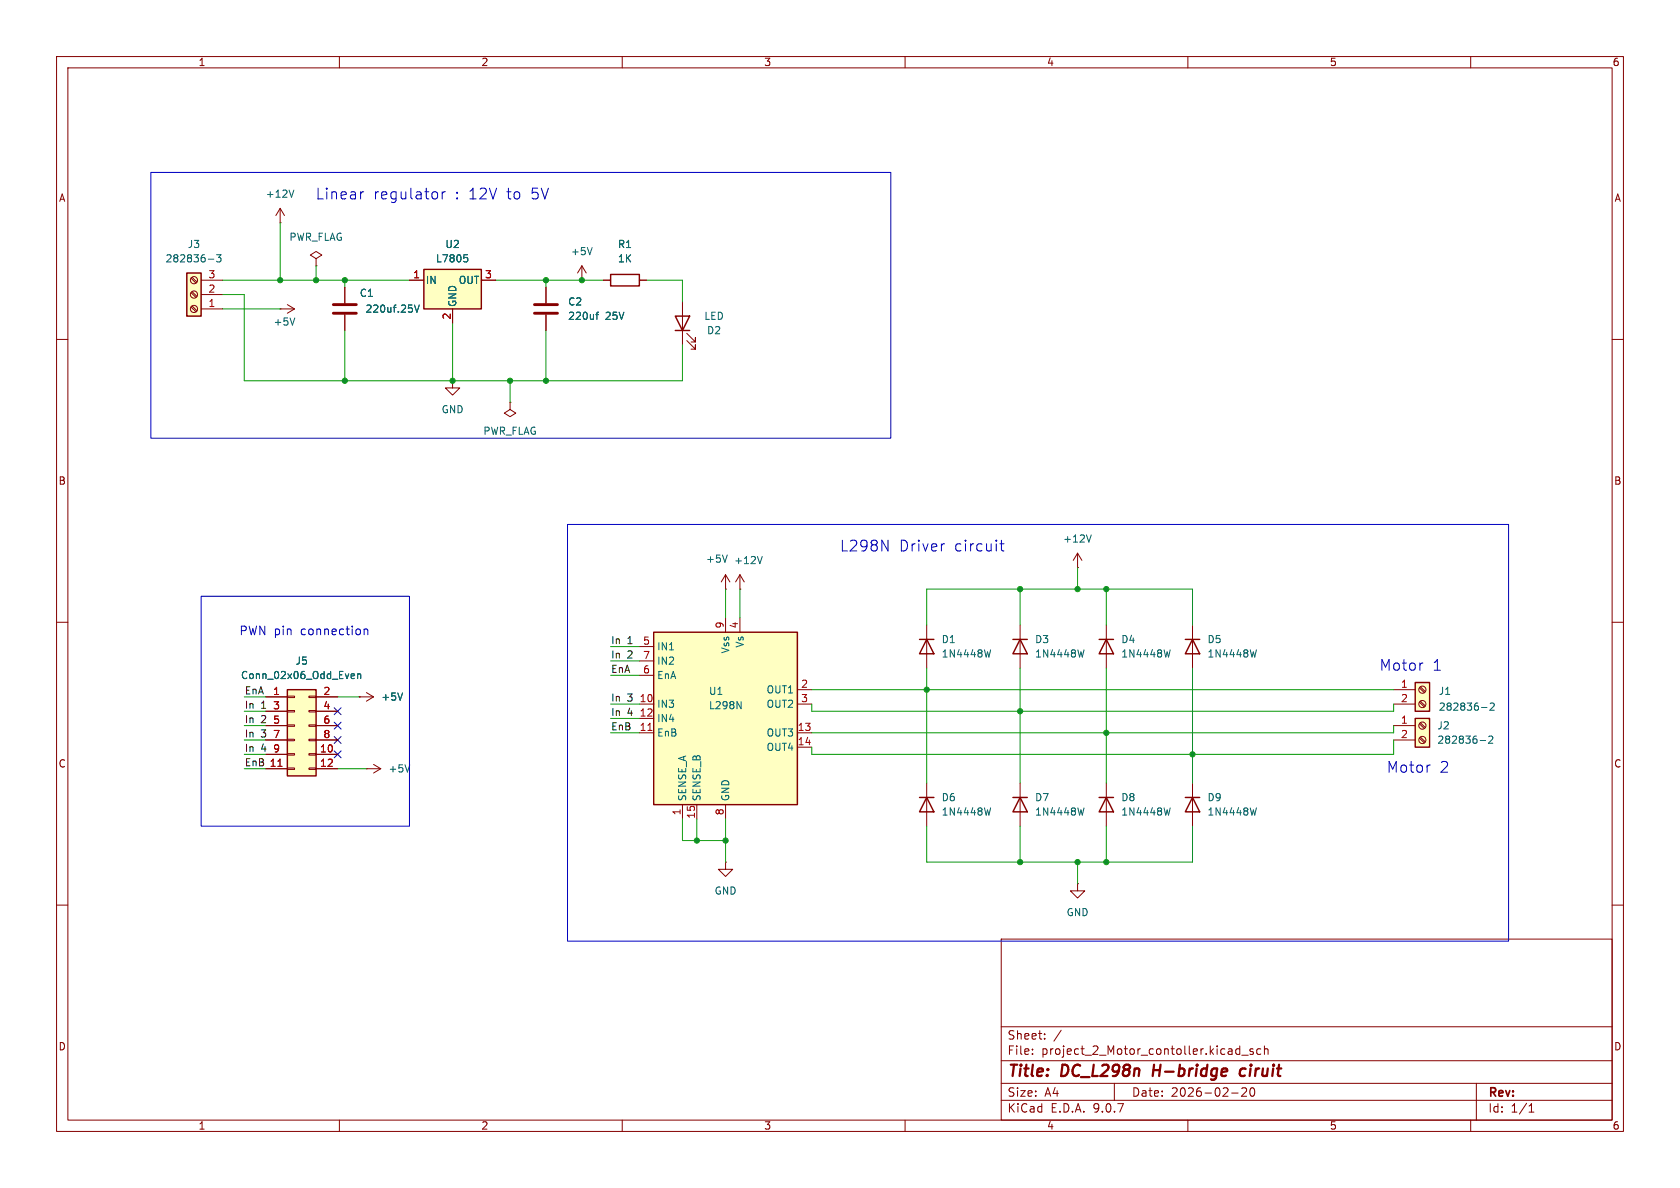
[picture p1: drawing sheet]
<svg xmlns="http://www.w3.org/2000/svg" width="297mm" height="210mm" viewBox="0 0 297 210" stroke-linecap="round" stroke-linejoin="round" font-family="sans-serif">
<g fill="none" stroke="#840000" stroke-width=".18">
<path d="M10 10h277v190h-277zM12 12h273v186h-273zM60 10v2M110 10v2M160 10v2M210 10v2M260 10v2M10 60h2M285 60h2M10 110h2M285 110h2M10 160h2"/>
<path d="M177 166h108v32h-108zM285 160h2M60 198v2M110 198v2M160 198v2M177 194.5h108M177 191.5h108M177 187.5h108M177 181.5h108M182.5 186.3v.1M182.5 185.5v.1M184.7 183.6v.1"/>
<path d="M184.7 182.8v.1M187.6 182.1l-1.3 2M197 191.5v3M210 198v2M217.7 193.2h1.2M218.6 186.3h.6M218.6 185.5h.6M219.2 184.9v1.5M219.5 186.5h1.2M219.5 192.4l.6-.1 .2 .1 .1 .3-.9 1.1h.9M221.1 192.4l.2-.1a.81 .81 0 0 1 .6 .6 .81 .81 0 0 1-.3 .8l-.1 .1a.81 .81 0 0 1-.4-1.4zM221.5 185.5l-.3-.1-.2 .2v.2l.5 .2v.3h-.5"/>
<path d="M222.9 185.5l-.4-.1-.3 .3v.4l.1 .2h.6M223.5 185.5l.2-.1 .4 .1 .1 .9M223.5 184.9v1.5M260 198v2M261 191.5v6.5M270.3 196.6h.9M270.3 195.5l.4-.4v1.5"/>
</g>
<path d="M204 188.2l-.2 2M220.2 189a.66 .66 0 0 0-1 .3v.5l.1 .3 .2 .1 .6-.1" fill="none" stroke="#840000" stroke-width=".4"/>
<path d="M250.2 120.7h2.5v5h-2.5z" fill="#ffffc2"/>
<path d="M250.2 120.7h2.5v5h-2.5z" fill="none" stroke="#840000" stroke-width=".25"/>
<g fill="none" stroke="#840000" stroke-width=".18">
<path d="M61 50.8v2.8M61 55.6v2.8M246.4 121.9h3.8M246.4 124.5h3.8M250.9 121.6l.9 .8M250.9 124.1l.9 .9M251.1 121.4l.9 .9M251.1 124l.9 .8"/>
<circle cx="251.5" cy="124.5" r=".63"/>
<circle cx="251.5" cy="121.9" r=".63"/>
</g>
<path d="M73.3 53.9l.4 1.3 .4-1.3M261.9 125.1h1M263.4 124.4l.5-.1 .3 .3-.8 .9h.8" fill="none" stroke="#006464" stroke-width=".18"/>
<path d="M58.9 53.8h4.1M58.9 55.4h4.1" fill="none" stroke="#840000" stroke-width=".51"/>
<path d="M115.6 111.8h25.4v30.4h-25.4z" fill="#ffffc2"/>
<path d="M115.6 111.8h25.4v30.4h-25.4zM179.1 113h2.5M180.3 113l1.3 2.6h-2.5zM194.3 113h2.5M195.6 113l1.2 2.6h-2.5z" fill="none" stroke="#840000" stroke-width=".25"/>
<g fill="none" stroke="#840000" stroke-width=".18">
<path d="M113 114.3h2.6M113 116.8h2.6M113 119.4h2.6M128.3 109.2v2.6M130.8 109.2v2.6M180.3 110.5v7.6M195.6 110.5v7.6M63.5 123.2h.1M63.5 123.2h2.5M64.8 122.4l1.2 .8M66 123.2l-1.2 .8M113 124.5h2.6"/>
<path d="M113 127h2.6M113 129.5h2.6M141 124.5h2.5M141 129.5h2.5M141 121.9h2.5M141 132.1h2.5M120.6 142.2v2.6M123.2 142.2v2.6M128.3 142.2v2.6"/>
</g>
<path d="M114.5 129.1h.8" fill="none" stroke="#a90000" stroke-width=".18"/>
<path d="M191.6 114.9l-.3 1.2M206.9 114.9l-.3 1.2M71.2 122.5l-.5 1.3M130.3 124l.7 1.3v-1.3" fill="none" stroke="#006464" stroke-width=".18"/>
<path d="M50.8 121.9h5.1v15.3h-5.1z" fill="#ffffc2"/>
<path d="M50.8 121.9h5.1v15.3h-5.1z" fill="none" stroke="#840000" stroke-width=".25"/>
<g fill="none" stroke="#840000" stroke-width=".18">
<path d="M190.5 97.8l-.8 1.3M190.5 97.8l.8 1.3M190.5 97.8v2.5M130.8 104.1h.1M130.8 101.6l-.8 1.3M130.8 101.6l.8 1.3M130.8 101.6v2.5M190.5 100.3h.1M47 123.2h3.8M47 125.7h3.8M47 128.3h3.8M47 130.8h3.8"/>
<path d="M47 133.4h3.8M47 135.9h3.8M50.8 123.1h1.3v.2h-1.3zM50.8 125.6h1.3v.3h-1.3zM50.8 128.1h1.3v.3h-1.3zM50.8 130.7h1.3v.2h-1.3zM50.8 133.2h1.3v.3h-1.3zM50.8 135.8h1.3v.2h-1.3zM54.6 123.1h1.3v.2h-1.3zM54.6 125.6h1.3v.3h-1.3zM54.6 128.1h1.3v.3h-1.3zM54.6 130.7h1.3v.2h-1.3z"/>
<path d="M54.6 133.2h1.3v.3h-1.3zM54.6 135.8h1.3v.2h-1.3zM55.9 123.2h3.8M55.9 125.7h3.8M55.9 128.3h3.8M55.9 130.8h3.8M55.9 133.4h3.8M55.9 135.9h3.8M64.8 135.9h.1M64.8 135.9h2.5M66 135.1l1.3 .8M67.3 135.9l-1.3 .8"/>
</g>
<path d="M49.1 135.5h.8" fill="none" stroke="#a90000" stroke-width=".18"/>
<path d="M134.8 98.4l-.5 1.2M192.9 94.6l-.4 1.2M62.3 119.1l.3 .1 .1 .2-.6 .1M62.6 119.9l-.3 .1M63.2 119.2l.2-.1 .3 .1 .1 .8M63.2 119.1v.9M72.4 135.2l-.4 1.3" fill="none" stroke="#006464" stroke-width=".18"/>
<path d="M33 48.3h2.6v7.6h-2.6z" fill="#ffffc2"/>
<path d="M33 48.3h2.6v7.6h-2.6z" fill="none" stroke="#840000" stroke-width=".25"/>
<g fill="none" stroke="#840000" stroke-width=".18">
<path d="M33.8 54.3l.8 .8M33.8 51.7l.8 .9M33.8 49.2l.8 .8M34 54.1l.8 .8M34 51.6l.8 .8M34 49l.8 .9M35.6 54.6h3.8M35.6 52.1h3.8M35.6 49.5h3.8M55.9 45.7l1-.6-1-.6-1 .6 1 .6v1.3M55.9 47h.1M80 67.3v1.3h1.3l-1.3 1.3-1.3-1.3h1.3"/>
<path d="M80 67.3h.1M90.2 71.1v1.3l1 .6-1 .7-1-.7 1-.6M90.2 71.1h.1"/>
<circle cx="34.3" cy="54.6" r=".63"/>
<circle cx="34.3" cy="52.1" r=".63"/>
<circle cx="34.3" cy="49.5" r=".63"/>
</g>
<path d="M36.8 45.8h1M38.3 45h.8l-.5 .5 .4 .1v.6l-.2 .1-.5-.1" fill="none" stroke="#006464" stroke-width=".18"/>
<path d="M74.9 47.6h10.2v7h-10.2z" fill="#ffffc2"/>
<path d="M74.9 47.6h10.2v7h-10.2z" fill="none" stroke="#840000" stroke-width=".25"/>
<path d="M72.4 49.5h2.5M80 54.6v2.6M85.1 49.5h2.5M102.9 49.5h.1M102.9 47l-.8 1.3M102.9 47l.7 1.3M102.9 47v2.5" fill="none" stroke="#840000" stroke-width=".18"/>
<path d="M82 45h.6M82.2 45.5h.3l.2 .3-.1 .4-.4 .1M104.7 43.8l-.4 1.2" fill="none" stroke="#006464" stroke-width=".18"/>
<path d="M250.2 127h2.5v5.1h-2.5z" fill="#ffffc2"/>
<g fill="none" stroke="#840000" stroke-width=".25">
<path d="M107.9 48.5h5.1v2h-5.1zM119.4 55.9h2.5l-1.3 2.5zM119.4 58.4h2.5M162.6 113h2.5M163.8 113l1.3 2.6h-2.5zM209.5 113h2.6M210.8 113l1.3 2.6h-2.6zM250.2 127h2.5v5.1h-2.5zM162.6 141h2.5M163.8 141l1.3 2.5h-2.5zM179.1 141h2.5M180.3 141l1.3 2.5h-2.5z"/>
<path d="M194.3 141h2.5M195.6 141l1.2 2.5h-2.5zM209.5 141h2.6M210.8 141l1.3 2.5h-2.6z"/>
</g>
<g fill="none" stroke="#840000" stroke-width=".18">
<path d="M49.5 39.4h.1M49.5 36.8l-.7 1.3M49.5 36.8l.8 1.3M49.5 36.8v2.6M49.5 54.6h.1M49.5 54.6h2.6M50.8 53.8l1.3 .8M52.1 54.6l-1.3 .8M61 50.8v2.8M61 55.6v2.8M72.4 49.5h2.5M80 54.6v2.6"/>
<path d="M85.1 49.5h2.5M96.5 50.8v2.8M96.5 55.6v2.8M106.7 49.5h1.2M113 49.5h1.3M120.6 53.3v7.7M121.4 58.9l1.5 1.6v-.8v.8h-.7M121.4 60.2l1.5 1.5v-.7v.7h-.7M128.3 104.1h.1M128.3 101.6l-.8 1.3M128.3 101.6l.7 1.3M128.3 101.6v2.5"/>
<path d="M163.8 110.5v7.6M210.8 110.5v7.6M47 128.3h3.8M47 130.8h3.8M47 123.2h3.8M47 125.7h3.8M47 133.4h3.8M47 135.9h3.8M55.9 128.3h3.8M55.9 130.8h3.8M55.9 123.2h3.8M55.9 125.7h3.8"/>
<path d="M55.9 133.4h3.8M55.9 135.9h3.8M63.5 123.2h.1M163.8 138.4v7.7M180.3 138.4v7.7M195.6 138.4v7.7M210.8 138.4v7.7M246.4 128.3h3.8M246.4 130.8h3.8M250.9 127.9l.9 .9M250.9 130.5l.9 .8M251.1 127.8l.9 .8"/>
<path d="M251.1 130.3l.9 .8M128.3 152.4v1.3h1.2l-1.2 1.2-1.3-1.2h1.3M128.3 152.4h.1M190.5 156.2v1.3h1.3l-1.3 1.3-1.3-1.3h1.3M190.5 156.2h.1"/>
<circle cx="251.5" cy="128.3" r=".63"/>
<circle cx="251.5" cy="130.8" r=".63"/>
</g>
<g fill="none" stroke="#006464" stroke-width=".18">
<path d="M51.9 33.6l-.4 1.3M52.1 56.2l-.4 1.3M73.3 53.9l.4 1.3 .4-1.3M82 45h.6M82.2 45.5h.3l.2 .3-.1 .4-.4 .1M105.3 55.6h.5M105.8 55.2l-.3 .2v1.1M128.6 98.1l-.4 1.3M62.3 119.1l.3 .1 .1 .2-.6 .1M62.6 119.9l-.3 .1M63.2 119.2l.2-.1 .3 .1 .1 .8M63.2 119.1v.9"/>
<path d="M175.1 114.9l-.3 1.2M222.1 114.9l-.3 1.2M71.2 122.5l-.5 1.3M261.7 130.9h.9M263.2 130.2l.5-.1 .2 .4-.8 .9h.8M175.1 142.8l-.3 1.3M191.6 142.8l-.3 1.3M206.9 142.8l-.3 1.3M222.1 142.8l-.3 1.3"/>
</g>
<path d="M94.5 53.8h4.1M94.5 55.4h4.1" fill="none" stroke="#840000" stroke-width=".51"/>
<g fill="none" stroke="#009600" stroke-width=".18">
<path d="M49.5 39.4v10.1M39.4 52.1h3.8v15.2h77.4v-6.3M39.4 49.5h33M39.4 54.6h10.1M55.9 47v2.5M61 49.5v1.3M61 58.4v8.9M80 57.2v10.1M87.6 49.5h19.1M96.5 49.5v1.3M96.5 58.4v8.9M114.3 49.5h6.3v3.8"/>
<path d="M90.2 67.3v3.8M107.9 114.3h5.1M107.9 116.8h5.1M107.9 119.4h5.1M128.3 104.1v5.1M130.8 104.1v5.1M163.8 110.5v-6.4h47v6.4M163.8 118.1v20.3M180.3 104.1v6.4M180.3 118.1v20.3M190.5 100.3v3.8M195.6 104.1v6.4"/>
<path d="M195.6 118.1v20.3M210.8 118.1v20.3M43.2 133.4h3.8M43.2 130.8h3.8M43.2 128.3h3.8M43.2 123.2h3.8M43.2 135.9h3.8M43.2 125.7h3.8M59.7 123.2h3.8M59.7 135.9h5.1M107.9 129.5h5.1M107.9 127h5.1"/>
<path d="M107.9 124.5h5.1M143.5 124.5v1.2h102.9v-1.2M143.5 121.9h102.9M246.4 130.8v2.6h-102.9v-1.3M246.4 128.3v1.2h-102.9M120.6 144.8v3.8h7.7M123.2 144.8v3.8M128.3 144.8v7.6M163.8 146.1v6.3h47v-6.3M180.3 146.1v6.3M190.5 152.4v3.8M195.6 146.1v6.3"/>
</g>
<path d="M59.1 127.7l1.2 1.2M59.1 132.7l1.2 1.3M59.1 130.2l1.2 1.2M59.1 125.1l1.2 1.2M60.3 127.7l-1.2 1.2M60.3 132.7l-1.2 1.3M60.3 130.2l-1.2 1.2M60.3 125.1l-1.2 1.2" fill="none" stroke="#000084" stroke-width=".18"/>
<g fill="none" stroke="#0000c2" stroke-width=".18">
<path d="M26.7 30.5h130.8v47h-130.8zM64.3 33.9l-.4 .1M78.2 33.9v1.3M78.7 33.9l-.3 .1-.2 .3M100.3 92.7h166.4v73.7h-166.4zM155.9 95.5l1.1 1.9v-1.9M166.8 96.1h.2M176.8 96.1h.7M177 95.5v1.6l.1 .2 .4 .1M35.6 105.4h36.8v40.7h-36.8zM64.4 111.2v1M64.4 111.3l.2-.1 .4 .1v.9"/>
<path d="M251.4 117.2h.2M252.6 135.2h.2"/>
</g>
<path d="M49.1 135.5h.8" fill="none" stroke="#a90000" stroke-width=".18"/>
<g fill="#009600" stroke="#009600" stroke-width=".18">
<circle cx="80" cy="67.3" r=".46"/>
<circle cx="90.2" cy="67.3" r=".46"/>
<circle cx="61" cy="67.3" r=".46"/>
<circle cx="96.5" cy="67.3" r=".46"/>
<circle cx="190.5" cy="104.1" r=".46"/>
<circle cx="190.5" cy="152.4" r=".46"/>
<circle cx="195.6" cy="129.5" r=".46"/>
<circle cx="195.6" cy="104.1" r=".46"/>
<circle cx="195.6" cy="152.4" r=".46"/>
<circle cx="210.8" cy="133.4" r=".46"/>
<circle cx="180.3" cy="104.1" r=".46"/>
<circle cx="128.3" cy="148.6" r=".46"/>
<circle cx="163.8" cy="121.9" r=".46"/>
<circle cx="180.3" cy="152.4" r=".46"/>
<circle cx="123.2" cy="148.6" r=".46"/>
<circle cx="180.3" cy="125.7" r=".46"/>
<circle cx="102.9" cy="49.5" r=".46"/>
<circle cx="96.5" cy="49.5" r=".46"/>
<circle cx="49.5" cy="49.5" r=".46"/>
<circle cx="55.9" cy="49.5" r=".46"/>
<circle cx="61" cy="49.5" r=".46"/>
</g>
<g font-size="2.8" fill="#840000">
<text x="178" y="190.9">Title:</text>
<text x="187.7" y="190.9">DC_L298n</text>
<text x="204.6" y="190.9">H-bridge</text>
<text x="220.9" y="190.9">ciruit</text>
</g>
<g font-size="2.7" fill="#0000c2">
<text x="55.7" y="35.5">Linear</text>
<text x="66" y="35.5">regulator</text>
<text x="80.5" y="35.5">: 12V</text>
<text x="89.7" y="35.5">to</text>
<text x="94" y="35.5">5V</text>
<text x="148.4" y="97.7">L298N</text>
<text x="158.9" y="97.7">Driver</text>
<text x="168.7" y="97.7">circuit</text>
<text x="243.8" y="118.8">Motor</text>
<text x="253.2" y="118.8">1</text>
<text x="245.1" y="136.8">Motor</text>
<text x="254.5" y="136.8">2</text>
</g>
<g font-size="2.1" fill="#0000c2">
<text x="42.2" y="112.5">PWN pin</text>
<text x="53.2" y="112.5">connection</text>
</g>
<g font-size="2.1" fill="#840000">
<text x="178" y="184">Sheet:</text>
<text x="178" y="186.7">File:</text>
<text x="184.1" y="186.7">project_2_Motor_contoller.kicad_sch</text>
<text x="178" y="196.9">KiCad</text>
<text x="178" y="194.1">Size:</text>
<text x="184.7" y="194.1">A4</text>
<text x="185.7" y="196.9">E.D.A.</text>
<text x="193.3" y="196.9">9.0.7</text>
<text x="200" y="194.1">Date:</text>
<text x="207" y="194.1">2026-02-20</text>
<text x="263" y="194.3">Rev:</text>
<text x="263" y="196.9">Id:</text>
<text x="267.1" y="196.9">1/1</text>
</g>
<g font-size="1.8" fill="#840000">
<text x="35" y="11.9">1</text>
<text x="85" y="11.9">2</text>
<text x="135" y="11.9">3</text>
<text x="185" y="11.9">4</text>
<text x="235" y="11.9">5</text>
<text x="285" y="11.9">6</text>
<text x="10.3" y="35.9">A</text>
<text x="285.3" y="35.9">A</text>
<text x="10.3" y="85.9">B</text>
<text x="285.3" y="85.9">B</text>
<text x="10.3" y="135.9">C</text>
<text x="285.3" y="135.9">C</text>
<text x="10.3" y="185.9">D</text>
<text x="285.3" y="185.9">D</text>
<text x="35" y="199.9">1</text>
<text x="85" y="199.9">2</text>
<text x="135" y="199.9">3</text>
<text x="185" y="199.9">4</text>
<text x="235" y="199.9">5</text>
<text x="285" y="199.9">6</text>
</g>
<g font-size="1.8" fill="#006464">
<text x="46.9" y="35.2">+12V</text>
<text x="29.2" y="46.6">282836-3</text>
<text x="33.1" y="44">J3</text>
<text x="51.1" y="42.8">PWR_FLAG</text>
<text x="77" y="46.6">L7805</text>
<text x="78.6" y="44">U2</text>
<text x="100.8" y="45.3">+5V</text>
<text x="109.1" y="44">R1</text>
<text x="109.1" y="46.6">1K</text>
<text x="63.5" y="52.7">C1</text>
<text x="75.2" y="50.4">IN</text>
<text x="81" y="50.4">OUT</text>
<text x="48.3" y="57.8">+5V</text>
<text x="64.5" y="55.5">220uf.25V</text>
<text x="80.9" y="54.4" transform="rotate(-90 80.9 54.4)">GND</text>
<text x="100.3" y="54.2">C2</text>
<text x="100.3" y="56.7">220uf</text>
<text x="107" y="56.7">25V</text>
<text x="124.4" y="56.7">LED</text>
<text x="124.9" y="59.3">D2</text>
<text x="78" y="73.3">GND</text>
<text x="85.4" y="77.1">PWR_FLAG</text>
<text x="124.7" y="99.7">+5V</text>
<text x="129.7" y="99.9">+12V</text>
<text x="187.9" y="96.1">+12V</text>
<text x="166.4" y="113.9">D1</text>
<text x="182.9" y="113.9">D3</text>
<text x="198.1" y="113.9">D4</text>
<text x="213.4" y="113.9">D5</text>
<text x="52.1" y="117.7">J5</text>
<text x="116.1" y="115.2">IN1</text>
<text x="116.1" y="117.7">IN2</text>
<text x="129.1" y="115.6" transform="rotate(-90 129.1 115.6)">Vss</text>
<text x="131.7" y="114.6" transform="rotate(-90 131.7 114.6)">Vs</text>
<text x="166.4" y="116.4">1N4448W</text>
<text x="182.9" y="116.4">1N4448W</text>
<text x="198.1" y="116.4">1N4448W</text>
<text x="213.4" y="116.4">1N4448W</text>
<text x="42.5" y="120.2">Conn_02x06_Odd_Even</text>
<text x="67.3" y="124.1">+5V</text>
<text x="116.1" y="120.2">EnA</text>
<text x="116.1" y="125.3">IN3</text>
<text x="125.2" y="125.6">L298N</text>
<text x="125.2" y="123">U1</text>
<text x="135.4" y="122.8">OUT1</text>
<text x="135.4" y="125.3">OUT2</text>
<text x="254.3" y="123">J1</text>
<text x="254.3" y="125.8">282836-2</text>
<text x="116.1" y="127.9">IN4</text>
<text x="116.1" y="130.4">EnB</text>
<text x="135.4" y="130.4">OUT3</text>
<text x="254" y="129.1">J2</text>
<text x="254" y="131.7">282836-2</text>
<text x="68.6" y="136.8">+5V</text>
<text x="135.4" y="132.9">OUT4</text>
<text x="121.5" y="141.7" transform="rotate(-90 121.5 141.7)">SENSE_A</text>
<text x="124.1" y="141.7" transform="rotate(-90 124.1 141.7)">SENSE_B</text>
<text x="129.1" y="141.7" transform="rotate(-90 129.1 141.7)">GND</text>
<text x="166.4" y="141.8">D6</text>
<text x="182.9" y="141.8">D7</text>
<text x="198.1" y="141.8">D8</text>
<text x="213.4" y="141.8">D9</text>
<text x="166.4" y="144.4">1N4448W</text>
<text x="182.9" y="144.4">1N4448W</text>
<text x="198.1" y="144.4">1N4448W</text>
<text x="213.4" y="144.4">1N4448W</text>
<text x="126.2" y="158.3">GND</text>
<text x="188.5" y="162.2">GND</text>
</g>
<g font-size="1.8" fill="#a90000">
<text x="36.8" y="51.8">2</text>
<text x="36.8" y="49.3">3</text>
<text x="73" y="49.3">1</text>
<text x="85.7" y="49.3">3</text>
<text x="36.8" y="54.4">1</text>
<text x="79.8" y="56.6" transform="rotate(-90 79.8 56.6)">2</text>
<text x="128" y="111.2" transform="rotate(-90 128 111.2)">9</text>
<text x="130.6" y="111.2" transform="rotate(-90 130.6 111.2)">4</text>
<text x="113.6" y="114">5</text>
<text x="113.6" y="116.6">7</text>
<text x="113.6" y="119.1">6</text>
<text x="48.2" y="122.9">1</text>
<text x="48.2" y="125.5">3</text>
<text x="57.1" y="122.9">2</text>
<text x="57.1" y="125.5">4</text>
<text x="113" y="124.2">10</text>
<text x="141.5" y="121.7">2</text>
<text x="141.5" y="124.2">3</text>
<text x="247.6" y="121.7">1</text>
<text x="247.6" y="124.2">2</text>
<text x="48.2" y="128">5</text>
<text x="48.2" y="130.6">7</text>
<text x="57.1" y="128">6</text>
<text x="57.1" y="130.6">8</text>
<text x="113" y="126.7">12</text>
<text x="113" y="129.3">11</text>
<text x="140.9" y="129.3">13</text>
<text x="140.9" y="131.8">14</text>
<text x="247.6" y="128">1</text>
<text x="247.6" y="130.6">2</text>
<text x="47.6" y="135.6">11</text>
<text x="48.2" y="133.1">9</text>
<text x="56.5" y="133.1">10</text>
<text x="56.5" y="135.6">12</text>
<text x="120.4" y="144.2" transform="rotate(-90 120.4 144.2)">1</text>
<text x="122.9" y="144.8" transform="rotate(-90 122.9 144.8)">15</text>
<text x="128" y="144.2" transform="rotate(-90 128 144.2)">8</text>
</g>
<g font-size="1.8" fill="#0f0f0f">
<text x="107.9" y="114">In</text>
<text x="110.9" y="114">1</text>
<text x="107.9" y="116.5">In</text>
<text x="107.9" y="119">EnA</text>
<text x="110.9" y="116.5">2</text>
<text x="43.2" y="122.8">EnA</text>
<text x="43.2" y="125.4">In</text>
<text x="46.1" y="125.4">1</text>
<text x="107.9" y="124.1">In</text>
<text x="110.9" y="124.1">3</text>
<text x="43.2" y="127.9">In</text>
<text x="43.2" y="130.5">In</text>
<text x="46.1" y="127.9">2</text>
<text x="46.1" y="130.5">3</text>
<text x="107.9" y="129.2">EnB</text>
<text x="107.9" y="126.7">In</text>
<text x="110.9" y="126.7">4</text>
<text x="43.2" y="135.5">EnB 11</text>
<text x="43.2" y="133">In</text>
<text x="46.1" y="133">4</text>
</g>
</svg>
